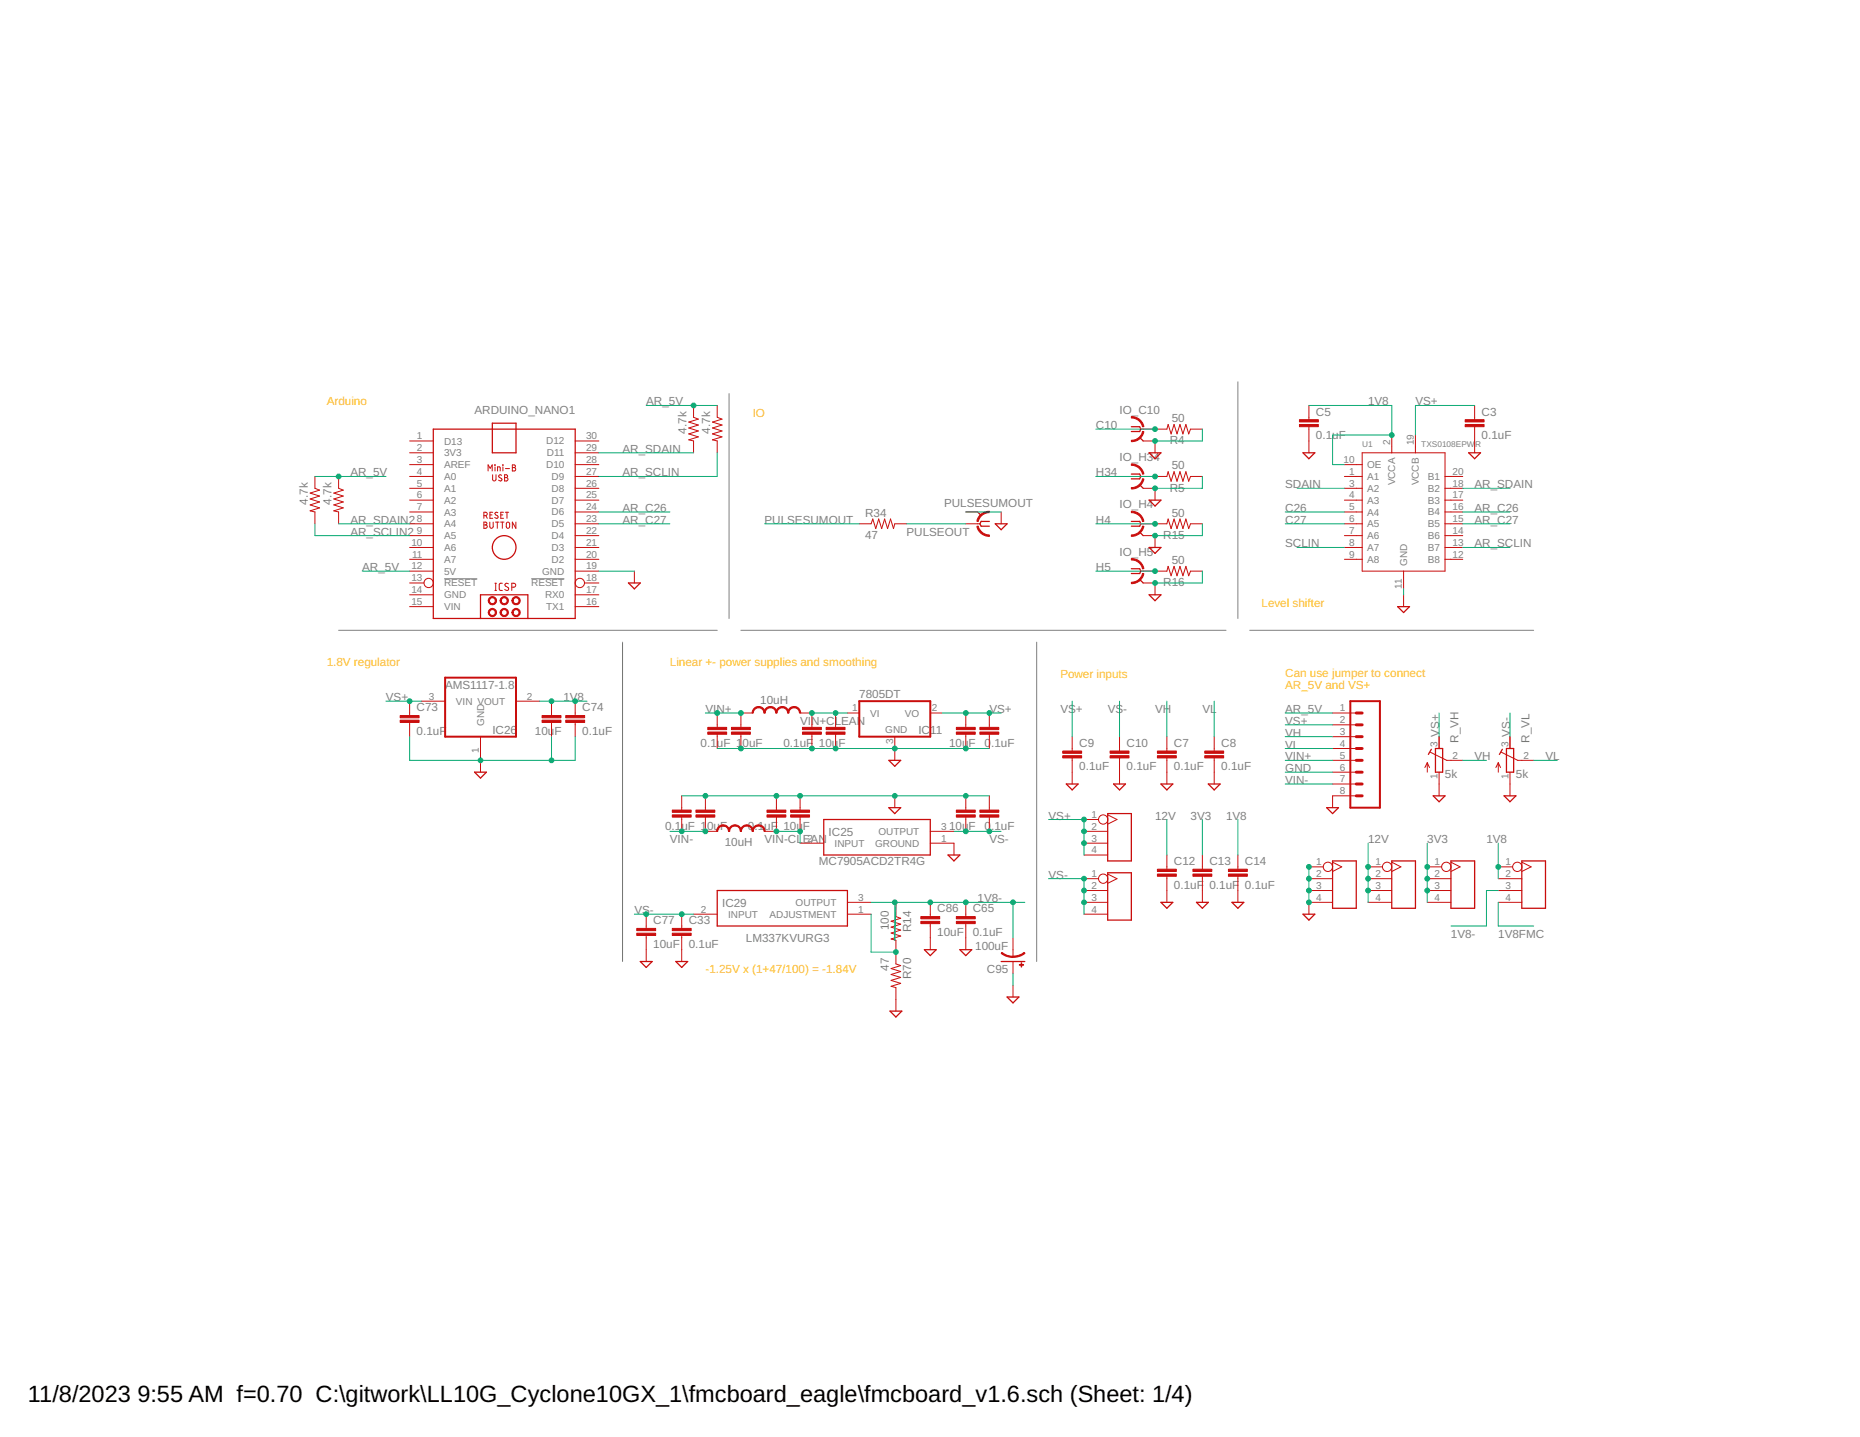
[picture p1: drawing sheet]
<svg xmlns="http://www.w3.org/2000/svg" width="279mm" height="216mm" viewBox="0 0 279 216" stroke-linecap="round" stroke-linejoin="round" font-family="sans-serif">
<path d="M109.5 59.1v33.8M185.9 57.4v35.5M50.9 94.7h56.8M66.7 87h5M79.8 87h5M93.5 96.5v48M111.3 94.7h72.9M155.7 96.5v48M187.7 94.7h42.7" fill="none" stroke="#808080" stroke-width=".15"/>
<g fill="none" stroke="#c90d0c" stroke-width=".19">
<path d="M65.1 64.5h21.3v28.4h-21.3zM74 63.6h3.5v4.4h-3.5zM146.9 76.9l.5 .5M148.6 78.3h-1.2l-.2 .4 .2 .4h1.2M149.5 78.7h1.8l-.9 .9zM169.9 64.1h1.3l.2 .4-.2 .3h-1.3M169.9 71.2h1.3l.2 .4-.2 .3h-1.3M169.9 78.3h1.3l.2 .4-.2 .4h-1.3M171.2 65.7l.5 .6M171.2 72.8l.5 .6M171.2 79.9l.5 .6M172.6 68h1.8l-.9 .9z"/>
<path d="M172.6 75.1h1.8l-.9 .9zM195.7 68h1.8l-.9 .9zM220.6 68h1.8l-.9 .9zM72.2 92.9v-3.5h7.1v3.5M94.4 87.6h1.8l-.9 .9zM169.9 85.4h1.3l.2 .4-.2 .4h-1.3M171.2 87.1l.5 .5M172.6 89.4h1.8l-.9 .9zM172.6 82.3h1.8l-.9 .8zM210 91.1h1.7l-.9 .9zM71.3 116h1.8l-.9 .9zM133.5 114.2h1.8l-.9 .9z"/>
<path d="M160.2 117.8h1.7l-.8 .9zM167.3 117.8h1.8l-.9 .9zM174.4 117.8h1.8l-.9 .9zM181.5 117.8h1.8l-.9 .9zM215 112.6l-.4 .7M215.3 119.6h1.8l-.9 .9zM215.6 112.5h1.1v3.5h-1.1zM225.7 112.6l-.5 .7M225.9 119.6h1.8l-.9 .9zM226.3 112.5h1.1v3.5h-1.1zM107.7 133.8h19.6v5.3h-19.6zM123.7 123.1h16v5.4h-16z"/>
<path d="M133.5 121.3h1.8l-.9 .9zM142.4 128.5h1.8l-.9 .8zM166.4 122.2h3.5v7.1h-3.5zM166.4 131.1h3.5v7.1h-3.5zM174.4 135.6h1.8l-.9 .9zM179.7 135.6h1.8l-.9 .9zM185.1 135.6h1.7l-.9 .9zM195.7 137.4h1.8l-.9 .8zM199.3 121.3h1.8l-.9 .9zM200.2 129.3h3.5v7.2h-3.5zM209.1 129.3h3.5v7.2h-3.5zM218 129.3h3.5v7.2h-3.5z"/>
<path d="M228.6 129.3h3.6v7.2h-3.6zM96.2 144.5h1.8l-.9 .9zM101.5 144.5h1.8l-.9 .9zM133.7 151.9h1.8l-.9 .9zM138.9 142.7h1.7l-.9 .9zM144.2 142.7h1.8l-.9 .9zM150.4 144.5h3.5M151.3 149.8h1.8l-.9 .9z"/>
<circle cx="75.7" cy="82.3" r="1.78"/>
</g>
<g fill="none" stroke="#c90d0c" stroke-width=".15">
<path d="M47.3 71.6v1.8l.7 .2-1.4 .5 1.4 .4-1.4 .5 1.4 .4-1.4 .5 1.4 .4-1.4 .5 .7 .1v1.8M50.9 71.6v1.8l.7 .2-1.5 .5 1.5 .4-1.5 .5 1.5 .4-1.5 .5 1.5 .4-1.5 .5 .8 .1v1.8M61.5 71.6h3.6M61.5 73.4h3.6M61.5 75.1h3.6M61.5 76.9h3.6M61.5 78.7h3.6M61.5 69.8h3.6M61.5 68h3.6M61.5 66.3h3.6M72.7 77.5l.3-.1 .2-.1-.1-.3h-.4v.9M72.7 78.4l.3 .1 .2 .2-.3 .2 .3 .2-.2 .3h-.3z"/>
<path d="M72.7 78.9h.2M73 77.5l.2 .4M73.3 70.8v-1l.3 .6 .3-.6v1M73.6 78.4v.8l.2 .2 .3-.2v-.8M73.6 77.4h.3M74 71.3v.8l.2 .2 .3-.2v-.8M74 77h-.4v.9h.4M74.3 69.8l.1 .1zM74.4 70.1v.7M74.4 78.4h.6M74.7 78.4v1M74.7 70.8v-.7l.4 .1v.6"/>
<path d="M74.8 77h-.4l-.1 .2 .1 .1 .3 .2 .1 .3-.2 .1-.3-.2M75.2 78.4h.5M75.2 77.4h.3M75.4 71.4l-.3-.1-.2 .2 .5 .4v.3a.31 .31 0 0 1-.5-.1M75.5 78.4v1M75.5 69.8h.1M75.5 70.1v.7M75.6 77h-.4v.9h.4M75.8 71.3l.4 .1 .1 .1-.2 .3 .2 .1-.1 .3-.4 .1zM75.8 71.8h.3M75.9 77h.5M75.9 70.4h.6"/>
<path d="M76.1 78.5l.3-.1 .1 .2v.6l-.1 .2-.3-.2zM76.2 77v.9M77 69.8l.4 .2v.1l-.2 .2 .3 .2-.2 .2-.3 .1zM77 70.3h.2M77.5 78.4v1l-.5-1v1M86.4 71.6h3.6M86.4 73.4h3.6M86.4 75.1h3.6M86.4 76.9h3.6M86.4 78.7h3.6M86.4 69.8h3.6M86.4 68h3.6"/>
<path d="M86.4 66.3h3.6M104.2 60.9v1.8l.7 .3-1.4 .4 1.4 .5-1.4 .4 1.4 .4-1.4 .5 1.4 .4-1.4 .5 .7 .2v1.7M107.7 60.9v1.8l.8 .3-1.5 .4 1.5 .5-1.5 .4 1.5 .4-1.5 .5 1.5 .4-1.5 .5 .7 .2v1.7M129.1 78.7h1.8l.2-.7 .5 1.4 .4-1.4 .4 1.4 .5-1.4 .4 1.4 .5-1.4 .4 1.4 .2-.7h1.8M145.1 76.9h1.8M145.1 78.7h2.1M150.4 76.9v1.8M171.4 71.6h3.9l.2-.7 .4 1.4 .5-1.4 .4 1.4 .4-1.4 .5 1.4 .4-1.4 .5 1.4 .2-.7h1.8M171.4 78.7h3.9l.2-.7 .4 1.4 .5-1.4 .4 1.4 .4-1.4 .5 1.4 .4-1.4 .5 1.4 .2-.7h1.8M171.4 64.5h3.9l.2-.7 .4 1.4 .5-1.4 .4 1.4 .4-1.4 .5 1.4 .4-1.4 .5 1.4 .2-.7h1.8M171.7 73.4h1.8v1.7M171.7 66.3h1.8v1.7"/>
<path d="M196.6 60.9v2.2M196.6 64.1v3.9M202 71.6h2.6M202 73.4h2.6M202 75.1h2.6M202 76.9h2.6M202 78.7h2.6M202 69.8h2.6M204.6 68h12.5v17.8h-12.5zM209.1 65.4v2.6M212.6 65.4v2.6M217.1 71.6h2.6"/>
<path d="M217.1 73.4h2.6M217.1 75.1h2.6M217.1 76.9h2.6M217.1 78.7h2.6M221.5 60.9v2.2M221.5 64.1v3.9M61.5 80.5h3.6M61.5 82.3h3.6M61.5 84h3.6M61.5 85.8h3.6M61.5 91.1h3.6M61.5 89.4h3.6"/>
<path d="M61.5 87.6h2.2M74.3 88.7h.3M74.3 87.6h.3M74.5 87.6v1.1M75.5 87.6l-.4 .1-.1 .2v.7l.1 .1h.4M76.4 87.7h-.2a.26 .26 0 0 0-.4 .2l.6 .4a.3 .3 0 0 1-.2 .4 .3 .3 0 0 1-.4-.1M76.9 88.2h.4a.3 .3 0 0 0 .2-.3 .3 .3 0 0 0-.3-.3h-.3v1.1M86.4 80.5h3.6M86.4 82.3h3.6M86.4 84h3.6M86.4 85.8h3.6M86.4 91.1h3.6"/>
<path d="M86.4 89.4h3.6M87.8 87.6h2.2M95.3 85.8v1.8M171.4 85.8h3.9l.2-.7 .4 1.4 .5-1.4 .4 1.4 .4-1.4 .5 1.4 .4-1.4 .5 1.4 .2-.7h1.8M171.7 80.5h1.8v1.8M171.7 87.6h1.8v1.8M202 80.5h2.6M202 82.3h2.6M202 84h2.6M210.8 85.8v2.7M210.8 89.4v1.7M217.1 80.5h2.6"/>
<path d="M217.1 82.3h2.6M217.1 84h2.6M61.5 105.3v2.2M61.5 108.6v2.1M63.3 105.3h3.6M72.2 110.7v5.3M77.5 105.3h3.6M82.8 105.3v2.2M82.8 108.6v2.1M86.4 105.3v2.2M86.4 108.6v2.1M102.4 119.6v2.1"/>
<path d="M106 119.6v2.1M107.7 107.1v2.2M107.7 110.3v2.2M111.3 110.3v2.2M113.1 107.1h-1.8v2.2M116.6 119.6v2.1M120.2 107.1h1.8v2.2M120.2 119.6v2.1M122 110.3v2.2M125.5 107.1v2.2M125.5 110.3v2.2M127.3 107.1h1.8"/>
<path d="M134.4 110.7v3.5M134.4 119.6v1.7M139.7 107.1h1.8M145.1 107.1v2.2M145.1 110.3v2.2M145.1 119.6v2.1M148.6 107.1v2.2M148.6 110.3v2.2M148.6 119.6v2.1M161.1 110.7v2.1M161.1 113.9v3.9M168.2 110.7v2.1"/>
<path d="M168.2 113.9v3.9M175.3 110.7v2.1M175.3 113.9v3.9M182.4 110.7v2.1M182.4 113.9v3.9M200.2 107.1h3.5M200.2 108.9h3.5M200.2 110.7h3.5M200.2 112.5h3.5M200.2 114.2h3.5M200.2 116h3.5M200.2 117.8h3.5"/>
<path d="M203.7 119.6h-3.5v1.7M214.4 114.6v1.4M214.4 114.6l-.4 .7M214.4 114.6l.3 .7M214.8 113l2.5 1.2h2.4M216.2 110.7v1.8M216.2 116v3.6M225.1 114.6v1.4M225.1 114.6l-.4 .7M225.1 114.6l.3 .7M225.5 113l2.5 1.2h2.4M226.8 110.7v1.8"/>
<path d="M226.8 116v3.6M97.1 137.4v2.1M102.4 122.8v2.1M102.4 137.4v2.1M104.2 137.4h3.5M106 122.8v2.1h1.7M116.6 122.8v2.1h-1.7M120.2 126.7h3.5M120.2 122.8v2.1M127.3 135.6h3.6M127.3 137.4h3.6M134.6 135.9v1.8l.7 .3-1.4 .4 1.4 .5-1.4 .4 1.4 .4-1.4 .5 1.4 .4-1.4 .5 .7 .2v3.5l.7 .3-1.4 .4 1.4 .5-1.4 .4 1.4 .5-1.4 .4 1.4 .4-1.4 .5 .7 .2v3.5"/>
<path d="M139.7 124.9h3.6M139.7 126.7h3.6v1.8M139.7 135.6v2.1M139.7 138.8v3.9M145.1 122.8v2.1M145.1 135.6v2.1M145.1 138.8v3.9M148.6 122.8v2.1M162.8 132h2.2M162.8 133.8h3.6M162.8 135.6h3.6M162.8 123.1h2.2"/>
<path d="M162.8 124.9h3.6M162.8 126.7h3.6M162.8 128.5h3.6M162.8 137.4h3.6M166.4 122.4l1.4 .7-1.4 .7M166.4 131.3l1.4 .7-1.4 .7M175.3 128.5v2.1M175.3 131.7v3.9M180.6 128.5v2.1M180.6 131.7v3.9M185.9 128.5v2.1M185.9 131.7v3.9"/>
<path d="M196.6 130.2h2.2M196.6 132h3.6M196.6 133.8h3.6M200.2 135.6h-3.6v1.8M200.2 129.5l1.3 .7-1.3 .7M205.5 130.2h2.2M205.5 132h3.6M205.5 133.8h3.6M205.5 135.6h3.6M209.1 129.5l1.3 .7-1.3 .7M214.4 130.2h2.2M214.4 132h3.6"/>
<path d="M214.4 133.8h3.6M214.4 135.6h3.6M218 129.5l1.3 .7-1.3 .7M225.1 130.2h2.1M225.1 132h3.5M225.1 133.8h3.5M225.1 135.6h3.5M228.6 129.5l1.4 .7-1.4 .7M97.1 140.5v4M102.4 140.5v4M152.2 140.9v2.8M152.2 144.5v1.7"/>
<path d="M152.2 148v1.8"/>
<circle cx="64.4" cy="87.6" r=".7"/>
<circle cx="87.1" cy="87.6" r=".7"/>
<circle cx="165.7" cy="123.1" r=".7"/>
<circle cx="165.7" cy="132" r=".7"/>
<circle cx="199.5" cy="130.2" r=".7"/>
<circle cx="208.4" cy="130.2" r=".7"/>
<circle cx="217.3" cy="130.2" r=".7"/>
<circle cx="227.9" cy="130.2" r=".7"/>
</g>
<path d="M66.9 101.8h10.6v8.9h-10.6zM129.1 105.3h10.6v5.4h-10.6zM202.8 105.3h4.5v16h-4.5z" fill="none" stroke="#c90d0c" stroke-width=".3"/>
<path d="M203.7 110.7h.9M203.7 108.9h.9M203.7 107.1h.9M203.7 114.2h.9M203.7 112.5h.9M203.7 116h.9M203.7 117.8h.9M203.7 119.6h.9" fill="none" stroke="#c90d0c" stroke-width=".44"/>
<g fill="#c90d0c" stroke="#c90d0c" stroke-width=".15">
<path d="M220.1 63.8h2.8v.3h-2.8z"/>
<path d="M220.1 63.1h2.8v.3h-2.8z"/>
<path d="M195.2 63.8h2.8v.3h-2.8z"/>
<path d="M195.2 63.1h2.8v.3h-2.8z"/>
<path d="M173.9 113.5h2.8v.4h-2.8z"/>
<path d="M173.9 112.8h2.8v.4h-2.8z"/>
<path d="M181 113.5h2.8v.4h-2.8z"/>
<path d="M181 112.8h2.8v.4h-2.8z"/>
<path d="M159.6 113.5h2.9v.4h-2.9z"/>
<path d="M159.6 112.8h2.9v.4h-2.9z"/>
<path d="M166.8 113.5h2.8v.4h-2.8z"/>
<path d="M166.8 112.8h2.8v.4h-2.8z"/>
<path d="M173.9 131.3h2.8v.4h-2.8z"/>
<path d="M173.9 130.6h2.8v.3h-2.8z"/>
<path d="M179.2 131.3h2.8v.4h-2.8z"/>
<path d="M179.2 130.6h2.8v.3h-2.8z"/>
<path d="M184.5 131.3h2.9v.4h-2.9z"/>
<path d="M184.5 130.6h2.9v.3h-2.9z"/>
<path d="M106.3 110h2.9v.3h-2.9z"/>
<path d="M106.3 109.3h2.9v.3h-2.9z"/>
<path d="M120.5 110h2.9v.3h-2.9z"/>
<path d="M120.5 109.3h2.9v.3h-2.9z"/>
<path d="M101 122.4h2.8v.4h-2.8z"/>
<path d="M101 121.7h2.8v.3h-2.8z"/>
<path d="M115.2 122.4h2.8v.4h-2.8z"/>
<path d="M115.2 121.7h2.8v.3h-2.8z"/>
<path d="M147.2 122.4h2.8v.4h-2.8z"/>
<path d="M147.2 121.7h2.8v.3h-2.8z"/>
<path d="M147.2 110h2.8v.3h-2.8z"/>
<path d="M147.2 109.3h2.8v.3h-2.8z"/>
<path d="M109.9 110h2.8v.3h-2.8z"/>
<path d="M109.9 109.3h2.8v.3h-2.8z"/>
<path d="M124.1 110h2.8v.3h-2.8z"/>
<path d="M124.1 109.3h2.8v.3h-2.8z"/>
<path d="M143.7 110h2.8v.3h-2.8z"/>
<path d="M143.7 109.3h2.8v.3h-2.8z"/>
<path d="M143.7 122.4h2.8v.4h-2.8z"/>
<path d="M143.7 121.7h2.8v.3h-2.8z"/>
<path d="M118.8 122.4h2.8v.4h-2.8z"/>
<path d="M118.8 121.7h2.8v.3h-2.8z"/>
<path d="M104.5 122.4h2.9v.4h-2.9z"/>
<path d="M104.5 121.7h2.9v.3h-2.9z"/>
<path d="M81.4 108.2h2.9v.3h-2.9z"/>
<path d="M81.4 107.5h2.9v.3h-2.9z"/>
<path d="M60.1 108.2h2.8v.3h-2.8z"/>
<path d="M60.1 107.5h2.8v.3h-2.8z"/>
<path d="M85 108.2h2.8v.3h-2.8z"/>
<path d="M85 107.5h2.8v.3h-2.8z"/>
<path d="M101 140.2h2.8v.3h-2.8z"/>
<path d="M101 139.5h2.8v.3h-2.8z"/>
<path d="M143.7 138.4h2.8v.4h-2.8z"/>
<path d="M143.7 137.7h2.8v.3h-2.8z"/>
<path d="M95.7 140.2h2.8v.3h-2.8z"/>
<path d="M95.7 139.5h2.8v.3h-2.8z"/>
<path d="M138.3 138.4h2.9v.4h-2.9z"/>
<path d="M138.3 137.7h2.9v.3h-2.9z"/>
<path d="M153.1 144.9h.7v.1h-.7z"/>
<path d="M153.4 144.7h.1v.6h-.1z"/>
</g>
<g fill="#c90d0c" stroke="#c90d0c" stroke-width=".15">
<path d="M77.1 89.8a.62 .62 0 0 1 1 .2 .62 .62 0 0 1-.4 .9 .62 .62 0 0 1-.8-.6h.2a.45 .45 0 0 1 .6-.5 .45 .45 0 0 1 .1 .7 .45 .45 0 0 1-.7-.1v-.1h-.2z" fill-rule="evenodd"/>
<path d="M75.3 91.6a.62 .62 0 0 1 1 .1 .62 .62 0 0 1-.4 .9 .62 .62 0 0 1-.8-.6h.2a.45 .45 0 0 1 .6-.4 .45 .45 0 0 1 .2 .7 .45 .45 0 0 1-.8-.1v-.2h-.2z" fill-rule="evenodd"/>
<path d="M73.5 91.6a.62 .62 0 0 1 1 .1 .62 .62 0 0 1-.4 .9 .62 .62 0 0 1-.8-.6h.2a.45 .45 0 0 1 .6-.4 .45 .45 0 0 1 .2 .7 .45 .45 0 0 1-.7-.1l-.1-.2h-.2z" fill-rule="evenodd"/>
<path d="M77.1 91.6a.62 .62 0 0 1 1 .1 .62 .62 0 0 1-.4 .9 .62 .62 0 0 1-.8-.6h.2a.45 .45 0 0 1 .6-.4 .45 .45 0 0 1 .1 .7 .45 .45 0 0 1-.7-.1v-.2h-.2z" fill-rule="evenodd"/>
<path d="M73.5 89.8a.62 .62 0 0 1 1 .2 .62 .62 0 0 1-.4 .9 .62 .62 0 0 1-.8-.6h.2a.45 .45 0 0 1 .6-.5 .45 .45 0 0 1 .2 .7 .45 .45 0 0 1-.7-.1l-.1-.1h-.2z" fill-rule="evenodd"/>
<path d="M75.3 89.8a.62 .62 0 0 1 1 .2 .62 .62 0 0 1-.4 .9 .62 .62 0 0 1-.8-.6h.2a.45 .45 0 0 1 .6-.5 .45 .45 0 0 1 .2 .7 .45 .45 0 0 1-.8-.1v-.1h-.2z" fill-rule="evenodd"/>
<path d="M169.9 62.6a1.83 1.83 0 0 1 1.9 1.5h-.2a1.69 1.69 0 0 0-1.7-1.3z" fill-rule="evenodd"/>
<path d="M169.9 66.1a1.68 1.68 0 0 0 1.7-1.3l.2 .1a1.83 1.83 0 0 1-1.9 1.5z" fill-rule="evenodd"/>
<path d="M169.9 69.7a1.83 1.83 0 0 1 1.9 1.5h-.2a1.69 1.69 0 0 0-1.7-1.3z" fill-rule="evenodd"/>
<path d="M169.9 73.3a1.68 1.68 0 0 0 1.7-1.4l.2 .1a1.83 1.83 0 0 1-1.9 1.5z" fill-rule="evenodd"/>
<path d="M169.9 76.8a1.83 1.83 0 0 1 1.9 1.5l-.2 .1a1.64 1.64 0 0 0-1.7-1.4z" fill-rule="evenodd"/>
<path d="M169.9 80.4a1.68 1.68 0 0 0 1.7-1.4l.2 .1a1.83 1.83 0 0 1-1.9 1.5z" fill-rule="evenodd"/>
<path d="M169.9 83.9a1.83 1.83 0 0 1 1.9 1.5l-.2 .1a1.64 1.64 0 0 0-1.7-1.4z" fill-rule="evenodd"/>
<path d="M169.9 87.5a1.68 1.68 0 0 0 1.7-1.4l.2 .1a1.83 1.83 0 0 1-1.9 1.5z" fill-rule="evenodd"/>
<path d="M146.7 79.1l.2-.1a1.75 1.75 0 0 0 1.7 1.4v.2a1.83 1.83 0 0 1-1.9-1.5z" fill-rule="evenodd"/>
<path d="M147.1 77.5a1.85 1.85 0 0 1 1.5-.7v.2a1.72 1.72 0 0 0-1.7 1.4l-.2-.1 .1-.2z" fill-rule="evenodd"/>
<path d="M113.2 106.5l.4-.3h.4v.1l-.6 .3-.2 .5h-.2z" fill-rule="evenodd"/>
<path d="M114 106.2h.1a.96 .96 0 0 1 .8 .9h-.1l-.3-.5-.5-.3z" fill-rule="evenodd"/>
<path d="M115.1 106.3l.6-.1v.1l-.5 .3-.3 .5h-.1v-.3z" fill-rule="evenodd"/>
<path d="M115.7 106.2h.2a.96 .96 0 0 1 .8 .9h-.2l-.2-.5-.6-.3z" fill-rule="evenodd"/>
<path d="M116.7 106.5l.4-.3h.4v.1l-.6 .3-.2 .5h-.2z" fill-rule="evenodd"/>
<path d="M117.5 106.2h.1a.96 .96 0 0 1 .9 .9h-.2l-.2-.5-.6-.3z" fill-rule="evenodd"/>
<path d="M118.7 106.3l.6-.1v.1l-.6 .3-.2 .5h-.2l.1-.3z" fill-rule="evenodd"/>
<path d="M119.3 106.2h.1a.96 .96 0 0 1 .9 .9h-.2l-.2-.5-.6-.3z" fill-rule="evenodd"/>
<path d="M107.8 124.3l.4-.3 .4-.1v.2l-.5 .2-.3 .6h-.1z" fill-rule="evenodd"/>
<path d="M108.6 123.9h.2a.96 .96 0 0 1 .8 1h-.2v-.2a.75 .75 0 0 0-.8-.6z" fill-rule="evenodd"/>
<path d="M109.8 124.1l.6-.2v.2l-.6 .2-.2 .6h-.2l.1-.4z" fill-rule="evenodd"/>
<path d="M110.4 123.9h.1a.96 .96 0 0 1 .9 1h-.2v-.2a.75 .75 0 0 0-.8-.6z" fill-rule="evenodd"/>
<path d="M111.4 124.3l.4-.3 .4-.1v.2l-.6 .2-.2 .6h-.2z" fill-rule="evenodd"/>
<path d="M112.2 123.9h.1a.96 .96 0 0 1 .9 1h-.2l-.1-.2a.75 .75 0 0 0-.7-.6z" fill-rule="evenodd"/>
<path d="M113.2 124.3l.4-.3 .4-.1v.2l-.6 .2-.2 .6h-.2z" fill-rule="evenodd"/>
<path d="M114 123.9h.1a.96 .96 0 0 1 .8 1h-.1l-.1-.2a.75 .75 0 0 0-.7-.6z" fill-rule="evenodd"/>
<path d="M150.5 143.1a2.58 2.58 0 0 0 1.7 .6v.1a2.77 2.77 0 0 1-1.8-.6z" fill-rule="evenodd"/>
<path d="M152.2 143.7a2.72 2.72 0 0 0 1.6-.6l.2 .1a2.56 2.56 0 0 1-1.8 .6z" fill-rule="evenodd"/>
</g>
<g fill="none" stroke="#0dab76" stroke-width=".15">
<path d="M47.3 78.7v1.8h14.2M47.3 71.6h10.7M50.9 78.7h10.6M90 76.9h10.6M90 68h14.2M90 78.7h10.6M97.1 60.9h10.6M107.7 68v3.6h-17.7M114.9 78.7h14.2M136.2 78.7h8.9M145.1 76.9h5.3M164.6 71.6h8.9"/>
<path d="M164.6 78.7h8.9M164.6 64.5h8.9M180.6 64.5v1.8h-7.1M180.6 71.6v1.8h-7.1M180.6 78.7v1.8h-7.1M193.1 76.9h8.9M193.1 78.7h8.9M194.8 73.4h7.2M196.6 60.9h12.5v4.5h-8.9v4.4h1.8M219.7 73.4h7.1M219.7 76.9h7.1M219.7 78.7h7.1"/>
<path d="M221.5 60.9h-8.9v4.5M54.4 85.8h7.1M90 85.8h5.3M164.6 85.8h8.9M180.6 85.8v1.8h-7.1M194.8 82.3h7.2M210.8 88.5v.9M219.7 82.3h7.1M58 105.3h5.3M61.5 110.7v3.5h24.9v-3.5M81.1 105.3h7.1M82.8 110.7v3.5"/>
<path d="M102.4 119.6h46.2M106 107.1h5.3M107.7 112.5h40.9M122 107.1h5.3M141.5 107.1h8.9M161.1 105.3v5.4M168.2 105.3v5.4M175.3 105.3v5.4M182.4 105.3v5.4M193.1 112.5h7.1M193.1 116h7.1M193.1 114.2h7.1"/>
<path d="M193.1 107.1h7.1M193.1 108.9h7.1M193.1 110.7h7.1M193.1 117.8h7.1M216.2 107.1v3.6M219.7 114.2h3.6M226.8 107.1v3.6M230.4 114.2h3.5M95.3 137.4h8.9M100.6 124.9h5.4M116.6 124.9h3.6v1.8M130.9 135.6h23"/>
<path d="M130.9 137.4v5.6h3.7M134.4 135.6v5.7l.2-5.4M143.3 124.9h7.1M152.2 135.6v5.3M157.5 123.1h5.3v5.4M157.5 132h5.3v5.4M175.3 123.1v5.4M180.6 123.1v5.4M185.9 123.1v5.4M196.6 130.2v5.4M205.5 126.7v8.9M214.4 126.7v8.9"/>
<path d="M225.1 126.7v5.3M225.1 135.6v3.5h5.3M225.1 133.8h-1.8v5.3h-5.3M152.2 146.2v1.8"/>
</g>
<g fill="#0dab76" stroke="#0dab76" stroke-width=".15">
<circle cx="196.6" cy="135.6" r=".36"/>
<circle cx="196.6" cy="133.8" r=".36"/>
<circle cx="196.6" cy="132" r=".36"/>
<circle cx="196.6" cy="130.2" r=".36"/>
<circle cx="173.5" cy="87.6" r=".36"/>
<circle cx="173.5" cy="80.5" r=".36"/>
<circle cx="173.5" cy="73.4" r=".36"/>
<circle cx="173.5" cy="66.3" r=".36"/>
<circle cx="134.4" cy="112.5" r=".36"/>
<circle cx="122" cy="112.5" r=".36"/>
<circle cx="111.3" cy="112.5" r=".36"/>
<circle cx="125.5" cy="112.5" r=".36"/>
<circle cx="145.1" cy="112.5" r=".36"/>
<circle cx="134.4" cy="119.6" r=".36"/>
<circle cx="116.6" cy="119.6" r=".36"/>
<circle cx="145.1" cy="119.6" r=".36"/>
<circle cx="120.2" cy="119.6" r=".36"/>
<circle cx="106" cy="119.6" r=".36"/>
<circle cx="72.2" cy="114.2" r=".36"/>
<circle cx="82.8" cy="114.2" r=".36"/>
<circle cx="209.1" cy="65.4" r=".36"/>
<circle cx="225.1" cy="130.2" r=".36"/>
<circle cx="82.8" cy="105.3" r=".36"/>
<circle cx="86.4" cy="105.3" r=".36"/>
<circle cx="214.4" cy="132" r=".36"/>
<circle cx="214.4" cy="130.2" r=".36"/>
<circle cx="214.4" cy="133.8" r=".36"/>
<circle cx="205.5" cy="133.8" r=".36"/>
<circle cx="205.5" cy="132" r=".36"/>
<circle cx="205.5" cy="130.2" r=".36"/>
<circle cx="148.6" cy="107.1" r=".36"/>
<circle cx="145.1" cy="107.1" r=".36"/>
<circle cx="162.8" cy="123.1" r=".36"/>
<circle cx="162.8" cy="124.9" r=".36"/>
<circle cx="162.8" cy="126.7" r=".36"/>
<circle cx="61.5" cy="105.3" r=".36"/>
<circle cx="148.6" cy="124.9" r=".36"/>
<circle cx="145.1" cy="124.9" r=".36"/>
<circle cx="162.8" cy="132" r=".36"/>
<circle cx="162.8" cy="133.8" r=".36"/>
<circle cx="162.8" cy="135.6" r=".36"/>
<circle cx="102.4" cy="137.4" r=".36"/>
<circle cx="97.1" cy="137.4" r=".36"/>
<circle cx="173.5" cy="85.8" r=".36"/>
<circle cx="173.5" cy="78.7" r=".36"/>
<circle cx="50.9" cy="71.6" r=".36"/>
<circle cx="104.2" cy="60.9" r=".36"/>
<circle cx="122" cy="107.1" r=".36"/>
<circle cx="125.5" cy="107.1" r=".36"/>
<circle cx="116.6" cy="124.9" r=".36"/>
<circle cx="120.2" cy="124.9" r=".36"/>
<circle cx="107.7" cy="107.1" r=".36"/>
<circle cx="111.3" cy="107.1" r=".36"/>
<circle cx="102.4" cy="124.9" r=".36"/>
<circle cx="106" cy="124.9" r=".36"/>
<circle cx="173.5" cy="64.5" r=".36"/>
<circle cx="173.5" cy="71.6" r=".36"/>
<circle cx="145.1" cy="135.6" r=".36"/>
<circle cx="139.7" cy="135.6" r=".36"/>
<circle cx="134.4" cy="135.6" r=".36"/>
<circle cx="152.2" cy="135.6" r=".36"/>
<circle cx="134.6" cy="143" r=".36"/>
</g>
<g font-size="3.5">
<text x="4.2" y="210.7">11/8/2023</text>
<text x="20.6" y="210.7">9:55 AM f=0.70 C:\gitwork\LL10G_Cyclone10GX_1\fmcboard_eagle\fmcboard_v1.6.sch (Sheet: 1/4)</text>
</g>
<g font-size="1.8" fill="#ffba08">
<text x="49.1" y="60.9">Arduino</text>
<text x="113.1" y="62.7">IO</text>
<text x="189.5" y="91.1">Level shifter</text>
<text x="49.1" y="100">1.8V regulator</text>
<text x="100.6" y="100">Linear +- power supplies and smoothing</text>
<text x="159.3" y="101.8">Power inputs</text>
<text x="193.1" y="101.7">Can use jumper to connect</text>
<text x="193.1" y="103.6">AR_5V and VS+</text>
<text x="106" y="146.2">-1.25V x (1+47/100) = -1.84V</text>
</g>
<g font-size="1.8" fill="#808080">
<text x="71.3" y="62.2">ARDUINO_NANO1</text>
<text x="97.1" y="60.9">AR_5V</text>
<text x="103.1" y="65.2" transform="rotate(-90 103.1 65.2)">4.7k</text>
<text x="106.7" y="65.2" transform="rotate(-90 106.7 65.2)">4.7k</text>
<text x="164.6" y="64.5">C10</text>
<text x="168.2" y="62.2">IO_C10</text>
<text x="176" y="63.4">50</text>
<text x="197.7" y="66">0.1uF</text>
<text x="197.7" y="62.4">C5</text>
<text x="205.5" y="60.9">1V8</text>
<text x="212.6" y="60.9">VS+</text>
<text x="222.6" y="66">0.1uF</text>
<text x="222.6" y="62.4">C3</text>
<text x="52.6" y="71.6">AR_5V</text>
<text x="93.5" y="68">AR_SDAIN</text>
<text x="93.5" y="71.6">AR_SCLIN</text>
<text x="164.6" y="71.6">H34</text>
<text x="168.2" y="69.3">IO_H34</text>
<text x="175.7" y="66.8">R4</text>
<text x="176" y="70.5">50</text>
<text x="46.2" y="75.8" transform="rotate(-90 46.2 75.8)">4.7k</text>
<text x="49.8" y="75.8" transform="rotate(-90 49.8 75.8)">4.7k</text>
<text x="93.5" y="76.9">AR_C26</text>
<text x="130" y="77.6">R34</text>
<text x="141.8" y="76.2">PULSESUMOUT</text>
<text x="168.2" y="76.4">IO_H4</text>
<text x="175.7" y="73.9">R5</text>
<text x="176" y="77.6">50</text>
<text x="193.1" y="73.4">SDAIN</text>
<text x="193.1" y="76.9">C26</text>
<text x="221.5" y="73.4">AR_SDAIN</text>
<text x="221.5" y="76.9">AR_C26</text>
<text x="52.6" y="78.7">AR_SDAIN2</text>
<text x="52.6" y="80.5">AR_SCLIN2</text>
<text x="93.5" y="78.7">AR_C27</text>
<text x="114.8" y="78.7">PULSESUMOUT</text>
<text x="130" y="81">47</text>
<text x="136.2" y="80.5">PULSEOUT</text>
<text x="164.6" y="78.7">H4</text>
<text x="168.2" y="83.5">IO_H5</text>
<text x="174.7" y="81">R15</text>
<text x="193.1" y="82.3">SCLIN</text>
<text x="193.1" y="78.7">C27</text>
<text x="221.5" y="82.3">AR_SCLIN</text>
<text x="221.5" y="78.7">AR_C27</text>
<text x="54.4" y="85.8">AR_5V</text>
<text x="164.6" y="85.8">H5</text>
<text x="174.7" y="88.1">R16</text>
<text x="176" y="84.7">50</text>
<text x="58" y="105.4">VS+</text>
<text x="62.6" y="106.9">C73</text>
<text x="66.9" y="103.6">AMS1117-1.8</text>
<text x="84.6" y="105.4">1V8</text>
<text x="87.5" y="106.9">C74</text>
<text x="106" y="107.1">VIN+</text>
<text x="114.2" y="105.7">10uH</text>
<text x="129.1" y="104.9">7805DT</text>
<text x="148.6" y="107.1">VS+</text>
<text x="159.3" y="107.1">VS+</text>
<text x="166.4" y="107.1">VS-</text>
<text x="173.5" y="107.1">VH</text>
<text x="180.6" y="107.1">VL</text>
<text x="193.1" y="107.1">AR_5V</text>
<text x="62.6" y="110.4">0.1uF</text>
<text x="74" y="110.2">IC26</text>
<text x="80.4" y="110.4">10uF</text>
<text x="87.5" y="110.4">0.1uF</text>
<text x="105.2" y="112.2">0.1uF 10uF</text>
<text x="117.7" y="112.2">0.1uF 10uF</text>
<text x="120.2" y="108.9">VIN+CLEAN</text>
<text x="138" y="110.2">IC11</text>
<text x="142.6" y="112.2">10uF</text>
<text x="147.9" y="112.2">0.1uF</text>
<text x="162.1" y="112.2">C9</text>
<text x="169.2" y="112.2">C10</text>
<text x="176.4" y="112.2">C7</text>
<text x="183.5" y="112.2">C8</text>
<text x="193.1" y="108.9">VS+</text>
<text x="193.1" y="112.5">VL</text>
<text x="193.1" y="110.7">VH</text>
<text x="216.2" y="110.7" transform="rotate(-90 216.2 110.7)">VS+</text>
<text x="219.1" y="111.6" transform="rotate(-90 219.1 111.6)">R_VH</text>
<text x="226.8" y="110.7" transform="rotate(-90 226.8 110.7)">VS-</text>
<text x="229.8" y="111.6" transform="rotate(-90 229.8 111.6)">R_VL</text>
<text x="162.1" y="115.8">0.1uF</text>
<text x="169.2" y="115.8">0.1uF</text>
<text x="176.4" y="115.8">0.1uF</text>
<text x="183.5" y="115.8">0.1uF</text>
<text x="193.1" y="116">GND</text>
<text x="193.1" y="114.2">VIN+</text>
<text x="193.1" y="117.8">VIN-</text>
<text x="217.1" y="116.9">5k</text>
<text x="221.5" y="114.2">VH</text>
<text x="227.7" y="116.9">5k</text>
<text x="232.2" y="114.2">VL</text>
<text x="99.9" y="124.6">0.1uF 10uF</text>
<text x="112.4" y="124.6">0.1uF 10uF</text>
<text x="124.5" y="125.5">IC25</text>
<text x="142.6" y="124.6">10uF</text>
<text x="147.9" y="124.6">0.1uF</text>
<text x="157.5" y="123.1">VS+</text>
<text x="173.5" y="123.1">12</text>
<text x="175.5" y="123.1">V</text>
<text x="178.8" y="123.1">3V</text>
<text x="181" y="123.1">3</text>
<text x="184.2" y="123.1">1V</text>
<text x="186.3" y="123.1">8</text>
<text x="100.6" y="126.7">VIN-</text>
<text x="108.9" y="127">10uH</text>
<text x="114.8" y="126.7">VIN-CLEAN</text>
<text x="123" y="130">MC7905ACD2TR4G</text>
<text x="148.6" y="126.7">VS-</text>
<text x="176.4" y="130">C12</text>
<text x="181.7" y="130">C13</text>
<text x="187" y="130">C14</text>
<text x="205.5" y="126.7">12V</text>
<text x="214.4" y="126.7">3V3</text>
<text x="223.3" y="126.7">1V</text>
<text x="225.4" y="126.7">8</text>
<text x="95.3" y="137.3">VS-</text>
<text x="108.5" y="136.2">IC29</text>
<text x="140.8" y="137.1">C86</text>
<text x="146.1" y="137.1">C65</text>
<text x="146.8" y="135.6">1V8-</text>
<text x="157.5" y="132">VS-</text>
<text x="176.4" y="133.5">0.1uF 0.1uF 0.1uF</text>
<text x="98.1" y="142.4">10uF</text>
<text x="98.1" y="138.9">C77</text>
<text x="103.5" y="142.4">0.1uF</text>
<text x="103.5" y="138.9">C33</text>
<text x="112.1" y="141.5">LM337KVURG3</text>
<text x="133.5" y="139.7" transform="rotate(-90 133.5 139.7)">100</text>
<text x="136.9" y="140" transform="rotate(-90 136.9 140)">R14</text>
<text x="140.8" y="140.6">10uF</text>
<text x="146.1" y="140.6">0.1uF</text>
<text x="146.5" y="142.8">100uF</text>
<text x="217.9" y="140.9">1V8-</text>
<text x="225.1" y="140.9">1V8FMC</text>
<text x="133.5" y="145.9" transform="rotate(-90 133.5 145.9)">47</text>
<text x="136.9" y="147.1" transform="rotate(-90 136.9 147.1)">R70</text>
<text x="148.2" y="146.2">C95</text>
</g>
<g font-size="1.5" fill="#808080">
<text x="62.6" y="66">1</text>
<text x="62.6" y="67.8">2</text>
<text x="62.6" y="69.6">3</text>
<text x="62.6" y="71.3">4</text>
<text x="66.7" y="66.8">D13</text>
<text x="66.7" y="68.6">3V3</text>
<text x="66.7" y="70.3">AREF</text>
<text x="82" y="70.3">D10</text>
<text x="82" y="66.8">D12</text>
<text x="82.1" y="68.6">D11</text>
<text x="88" y="71.3">27</text>
<text x="88" y="69.6">28</text>
<text x="88" y="67.8">29</text>
<text x="88" y="66">30</text>
<text x="201.8" y="69.6">10</text>
<text x="202.7" y="71.3">1</text>
<text x="205.4" y="70.3">OE</text>
<text x="208.8" y="66.9" transform="rotate(-90 208.8 66.9)">2</text>
<text x="212.4" y="66.9" transform="rotate(-90 212.4 66.9)">19</text>
<text x="218.2" y="71.3">20</text>
<text x="62.6" y="73.1">5</text>
<text x="62.6" y="74.9">6</text>
<text x="62.6" y="76.7">7</text>
<text x="66.7" y="72.1">A0</text>
<text x="66.7" y="73.9">A1</text>
<text x="66.7" y="75.7">A2</text>
<text x="66.7" y="77.5">A3</text>
<text x="82.9" y="77.4">D6</text>
<text x="82.9" y="75.7">D7</text>
<text x="82.9" y="73.9">D8</text>
<text x="82.9" y="72.1">D9</text>
<text x="88" y="76.7">24</text>
<text x="88" y="74.9">25</text>
<text x="88" y="73.1">26</text>
<text x="202.7" y="73.1">3</text>
<text x="202.7" y="74.9">4</text>
<text x="202.7" y="76.7">5</text>
<text x="205.4" y="72.1">A1</text>
<text x="205.4" y="73.9">A2</text>
<text x="205.4" y="75.7">A3</text>
<text x="205.4" y="77.5">A4</text>
<text x="209.6" y="72.9" transform="rotate(-90 209.6 72.9)">VCCA</text>
<text x="213.1" y="72.9" transform="rotate(-90 213.1 72.9)">VCCB</text>
<text x="214.5" y="77.4">B4</text>
<text x="214.5" y="75.7">B3</text>
<text x="214.5" y="73.9">B2</text>
<text x="214.5" y="72.1">B1</text>
<text x="218.2" y="76.7">16</text>
<text x="218.2" y="74.9">17</text>
<text x="218.2" y="73.1">18</text>
<text x="61.8" y="82">10</text>
<text x="61.9" y="83.8">11</text>
<text x="62.6" y="78.4">8</text>
<text x="62.6" y="80.2">9</text>
<text x="66.7" y="79.2">A4</text>
<text x="66.7" y="81">A5</text>
<text x="66.7" y="82.8">A6</text>
<text x="82.9" y="82.8">D3</text>
<text x="82.9" y="81">D4</text>
<text x="82.9" y="79.2">D5</text>
<text x="88" y="83.8">20</text>
<text x="88" y="82">21</text>
<text x="88" y="80.2">22</text>
<text x="88" y="78.4">23</text>
<text x="202.7" y="78.4">6</text>
<text x="202.7" y="80.2">7</text>
<text x="202.7" y="82">8</text>
<text x="202.7" y="83.8">9</text>
<text x="205.4" y="79.2">A5</text>
<text x="205.4" y="81">A6</text>
<text x="205.4" y="82.8">A7</text>
<text x="214.5" y="82.8">B7</text>
<text x="214.5" y="81">B6</text>
<text x="214.5" y="79.2">B5</text>
<text x="218.2" y="83.8">12</text>
<text x="218.2" y="82">13</text>
<text x="218.2" y="80.2">14</text>
<text x="218.2" y="78.4">15</text>
<text x="61.8" y="85.6">12</text>
<text x="61.8" y="87.3">13</text>
<text x="61.8" y="89.1">14</text>
<text x="66.7" y="84.6">A7</text>
<text x="66.7" y="86.3">5V</text>
<text x="66.7" y="88.1">RESET</text>
<text x="66.7" y="89.9">GND</text>
<text x="79.8" y="88.1">RESET</text>
<text x="81.4" y="86.3">GND</text>
<text x="81.9" y="89.9">RX0</text>
<text x="82.9" y="84.6">D2</text>
<text x="88" y="89.1">17</text>
<text x="88" y="87.3">18</text>
<text x="88" y="85.6">19</text>
<text x="205.4" y="84.6">A8</text>
<text x="210.6" y="88.5" transform="rotate(-90 210.6 88.5)">11</text>
<text x="211.4" y="85.1" transform="rotate(-90 211.4 85.1)">GND</text>
<text x="214.5" y="84.6">B8</text>
<text x="61.8" y="90.9">15</text>
<text x="66.7" y="91.7">VIN</text>
<text x="82" y="91.7">TX1</text>
<text x="88" y="90.9">16</text>
<text x="64.4" y="105.1">3</text>
<text x="68.5" y="105.9">VIN VOUT</text>
<text x="79.2" y="105.1">2</text>
<text x="128" y="106.9">1</text>
<text x="130.7" y="107.7">VI</text>
<text x="135.9" y="107.7">VO</text>
<text x="140" y="106.9">2</text>
<text x="201.3" y="106.9">1</text>
<text x="71.9" y="113.1" transform="rotate(-90 71.9 113.1)">1</text>
<text x="72.7" y="109.1" transform="rotate(-90 72.7 109.1)">GND</text>
<text x="133" y="110.2">GND</text>
<text x="134.2" y="111.8" transform="rotate(-90 134.2 111.8)">3</text>
<text x="201.3" y="108.7">2</text>
<text x="201.3" y="110.4">3</text>
<text x="201.3" y="112.2">4</text>
<text x="201.3" y="114">5</text>
<text x="215.9" y="112.2" transform="rotate(-90 215.9 112.2)">3</text>
<text x="218.2" y="114">2</text>
<text x="226.6" y="112.2" transform="rotate(-90 226.6 112.2)">3</text>
<text x="228.9" y="114">2</text>
<text x="201.3" y="115.8">6</text>
<text x="201.3" y="117.5">7</text>
<text x="201.3" y="119.3">8</text>
<text x="215.9" y="117.1" transform="rotate(-90 215.9 117.1)">1</text>
<text x="226.6" y="117.1" transform="rotate(-90 226.6 117.1)">1</text>
<text x="132" y="125.4">OUTPUT</text>
<text x="141.4" y="124.7">3</text>
<text x="163.9" y="122.9">1</text>
<text x="163.9" y="124.7">2</text>
<text x="121.3" y="126.4">2</text>
<text x="125.4" y="127.2">INPUT</text>
<text x="131.5" y="127.2">GROUND</text>
<text x="141.4" y="126.4">1</text>
<text x="163.9" y="126.4">3</text>
<text x="163.9" y="128.2">4</text>
<text x="163.9" y="131.8">1</text>
<text x="197.7" y="130">1</text>
<text x="197.7" y="131.8">2</text>
<text x="206.6" y="130">1</text>
<text x="206.6" y="131.8">2</text>
<text x="215.5" y="130">1</text>
<text x="215.5" y="131.8">2</text>
<text x="226.1" y="130">1</text>
<text x="226.1" y="131.8">2</text>
<text x="105.3" y="137.1">2</text>
<text x="109.4" y="137.9">INPUT</text>
<text x="115.6" y="137.9">ADJUSTMENT</text>
<text x="119.5" y="136.1">OUTPUT</text>
<text x="128.9" y="137.1">1</text>
<text x="128.9" y="135.3">3</text>
<text x="163.9" y="133.5">2</text>
<text x="163.9" y="135.3">3</text>
<text x="163.9" y="137.1">4</text>
<text x="197.7" y="133.5">3</text>
<text x="197.7" y="135.3">4</text>
<text x="206.6" y="133.5">3</text>
<text x="206.6" y="135.3">4</text>
<text x="215.5" y="133.5">3</text>
<text x="215.5" y="135.3">4</text>
<text x="226.1" y="133.5">3</text>
<text x="226.1" y="135.3">4</text>
</g>
<g font-size="1.2" fill="#808080">
<text x="204.6" y="67.1">U1</text>
<text x="213.5" y="67.1">TXS0108EPWR</text>
</g>
</svg>
